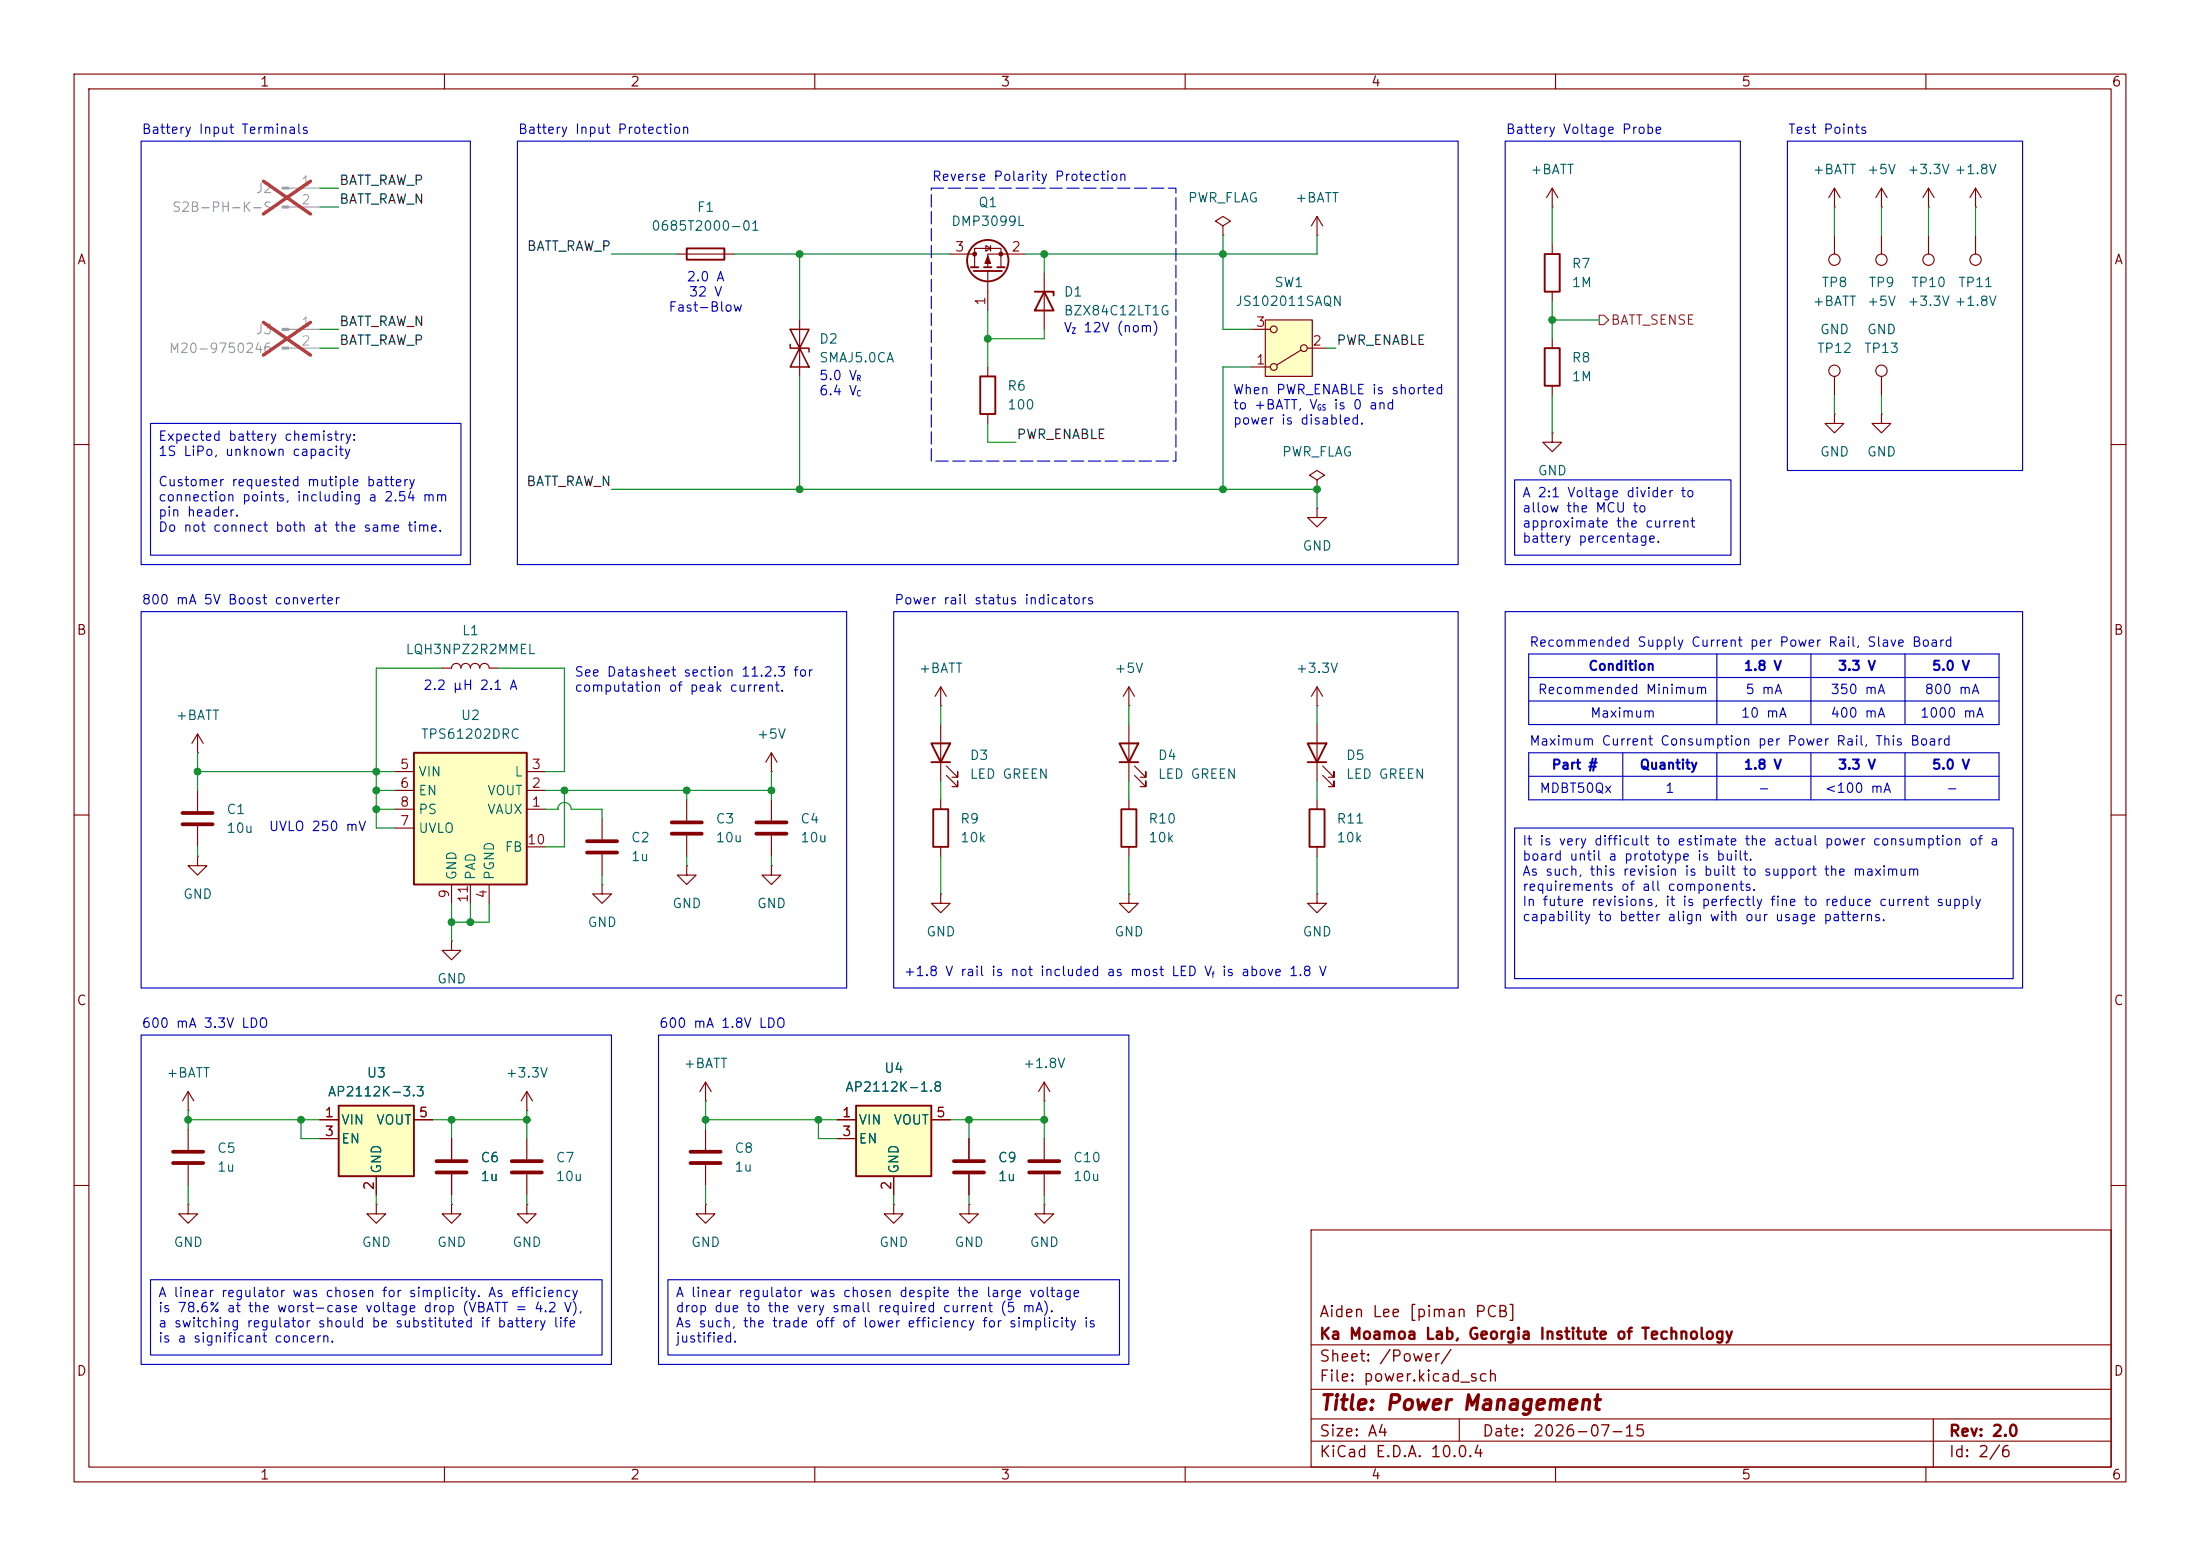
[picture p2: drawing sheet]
<svg xmlns="http://www.w3.org/2000/svg" width="297mm" height="210mm" viewBox="0 0 297 210" stroke-linecap="round" stroke-linejoin="round" font-family="sans-serif">
<g fill="none" stroke="#840000" stroke-width=".15">
<path d="M10 10h277v190h-277zM12 12h273v186h-273zM60 10v2M110 10v2M160 10v2M210 10v2M260 10v2M10 60h2M285 60h2M10 110h2M81.3 119.4v1.3h1.2l-1.2 1.2-1.3-1.2h1.3M81.3 119.4h.1"/>
<path d="M81.3 110.5v2.8M81.3 115.3v2.8M92.7 116.8v1.3h1.3l-1.3 1.3-1.3-1.3h1.3M92.7 116.8h.1M92.7 108v2.7M92.7 112.8v2.8M104.1 116.8v1.3h1.3l-1.3 1.3-1.2-1.3h1.2M104.1 116.8h.1M285 110h2M25.4 149.9h.1M25.4 147.3l-.8 1.3M25.4 147.3l.8 1.3"/>
<path d="M25.4 147.3v2.6M25.4 152.4v2.8M25.4 157.2v2.8M95.2 148.6h.1M95.2 146.1l-.7 1.2M95.2 146.1l.8 1.2M95.2 146.1v2.5M10 160h2M25.4 162.6v1.2h1.3l-1.3 1.3-1.3-1.3h1.3M25.4 162.6h.1M177 166h108v32h-108zM285 160h2"/>
<path d="M60 198v2M110 198v2M160 198v2M177 194.5h108M177 191.5h108M177 187.5h108M177 181.5h108M197 191.5v3M210 198v2M260 198v2M261 191.5v6.5"/>
</g>
<path d="M79.2 113.5h4.1M79.2 115.1h4.1M90.7 111h4M90.7 112.5h4M23.4 155.4h4M23.4 157h4" fill="none" stroke="#840000" stroke-width=".51"/>
<path d="M55.9 101.6h15.2v17.8h-15.2z" fill="#ffffc2"/>
<g fill="none" stroke="#840000" stroke-width=".25">
<path d="M92.7 33.5h5.1v1.6h-5.1zM131.1 36.1h1M131.4 36.6h3.9M132.8 36.1h1.1M134.6 36.1h1M139.7 39.4h2.5v.5M141 39.4l1.2 2.5h-2.5zM132.3 50.8h2.1v5.1h-2.1zM55.9 101.6h15.2v17.8h-15.2zM125.7 100.3h2.6l-1.3 2.6zM125.7 102.9h2.6M126 109.2h2v5.1h-2z"/>
<path d="M151.1 100.3h2.6l-1.3 2.6zM151.1 102.9h2.6M151.4 109.2h2v5.1h-2zM176.5 100.3h2.6l-1.3 2.6zM176.5 102.9h2.6M176.8 109.2h2v5.1h-2z"/>
<circle cx="133.3" cy="35.2" r="2.79"/>
</g>
<g fill="none" stroke="#840000" stroke-width=".15">
<path d="M91.4 34.3h7.7M128.3 34.3h3.3M131.6 36.1v-2.6h3.5v2.6M133.1 33.1l.6 .4-.6 .4zM133.3 36.6v5.3M133.7 33.1v.8M138.4 34.3h-5.1v1.8M141 36.8v7.7M165.1 30.5l1-.7-1-.6-1 .6 1 .7v1.3M165.1 31.8h.1M177.8 31.8h.1M177.8 29.2v2.6"/>
<path d="M177.8 29.2l-.8 1.3M177.8 29.2l.8 1.3M266.7 31.8v2.5M107.9 43.2v7.6M133.3 49.5v1.3M133.3 55.9v1.3M177.8 68.6v1.3h1.3l-1.3 1.2-1.3-1.2h1.3M177.8 68.6h.1M26.7 99.1v2.5M26.7 99.1l-.8 1.2M26.7 99.1l.7 1.2M59.7 90.2h1.3a.64 .64 0 0 1 .6-.7 .64 .64 0 0 1 .6 .7 .64 .64 0 0 1 .7-.7 .64 .64 0 0 1 .6 .7 .64 .64 0 0 1 .6-.7 .64 .64 0 0 1 .7 .7 .64 .64 0 0 1 .6-.7 .64 .64 0 0 1 .6 .7h1.3"/>
<path d="M127 95.3h.1M127 92.7l-.8 1.3M127 92.7l.8 1.3M127 92.7v2.6M127 97.8v7.6M152.4 95.3h.1M152.4 92.7l-.8 1.3M152.4 92.7l.8 1.3M152.4 92.7v2.6M152.4 97.8v7.6M177.8 95.3h.1M177.8 92.7v2.6"/>
<path d="M177.8 97.8v7.6M177.8 92.7l-.8 1.3M177.8 92.7l.8 1.3M26.7 101.6h.1M26.7 115.6v1.2h1.2l-1.2 1.3-1.3-1.3h1.3M26.7 115.6h.1M26.7 106.7v2.8M26.7 111.5v2.8M53.3 109.2h2.6M53.3 106.7h2.6M53.3 104.1h2.6M53.3 111.8h2.6"/>
<path d="M61 119.4v2.5M63.5 119.4v2.5M66 119.4v2.5M71.1 109.2h2.6M71.1 106.7h2.6M71.1 104.1h2.6M71.1 114.3h2.6M104.1 104.1h.1M104.1 101.6l-.7 1.3M104.1 101.6l.8 1.3M104.1 101.6v2.5M104.1 108v2.7"/>
<path d="M104.1 112.8v2.8M127 108v1.2M127 114.3v1.3M127.8 104.6l1.5 1.6v-.8v.8h-.8M127.8 103.4l1.5 1.5v-.8v.8h-.8M152.4 108v1.2M152.4 114.3v1.3M153.2 104.6l1.5 1.6v-.8v.8h-.8M153.2 103.4l1.5 1.5v-.8v.8h-.8M177.8 108v1.2M177.8 114.3v1.3M178.6 104.6l1.5 1.6v-.8v.8h-.8"/>
<path d="M178.6 103.4l1.5 1.5v-.8v.8h-.8M61 127v1.3h1.2l-1.2 1.2-1.3-1.2h1.3M61 127h.1M127 120.7v1.2h1.3l-1.3 1.3-1.3-1.3h1.3M127 120.7h.1M152.4 120.7v1.2h1.3l-1.3 1.3-1.3-1.3h1.3M152.4 120.7h.1M177.8 120.7v1.2h1.3l-1.3 1.3-1.3-1.3h1.3M177.8 120.7h.1M61 153.7v2.8M61 158.5v2.8M71.1 153.7v2.8"/>
<path d="M71.1 158.5v2.8M95.2 152.4v2.8M95.2 157.2v2.8M130.8 153.7v2.8M130.8 158.5v2.8M141 148.6h.1M141 146.1l.7 1.2M141 146.1l-.8 1.2M141 146.1v2.5M141 153.7v2.8M141 158.5v2.8M95.2 162.6v1.2h1.3l-1.3 1.3-1.2-1.3h1.2"/>
<path d="M95.2 162.6h.1M130.8 162.6v1.2h1.3l-1.3 1.3-1.3-1.3h1.3M130.8 162.6h.1M141 162.6v1.2h1.2l-1.2 1.3-1.3-1.3h1.3M141 162.6h.1"/>
<circle cx="266.7" cy="35.1" r=".76"/>
</g>
<g fill="none" stroke="#840000" stroke-width=".51">
<path d="M24.6 109.7h4.1M24.6 111.3h4.1M102.1 111h4.1M102.1 112.5h4.1M58.9 156.7h4.1M58.9 158.2h4.1M69.1 156.7h4.1M69.1 158.2h4.1M93.2 155.4h4.1M93.2 157h4.1M128.8 156.7h4M128.8 158.2h4"/>
<path d="M138.9 156.7h4.1M138.9 158.2h4.1"/>
</g>
<path d="M106.7 46.5v.5h2.5v.5M106.7 44.5h2.5l-1.3 2.5zM107.9 47l1.3 2.5h-2.5z" fill="none" stroke="#840000" stroke-width=".2"/>
<g fill="#a1a1a1" stroke="#a1a1a1" stroke-width=".15">
<path d="M38.1 25.3h.9v.2h-.9z"/>
<path d="M38.1 27.8h.9v.3h-.9z"/>
<path d="M38.1 44.3h.9v.3h-.9z"/>
<path d="M38.1 46.9h.9v.2h-.9z"/>
</g>
<path d="M39 25.4h4.2M39 27.9h4.2M39 44.5h4.2M39 47h4.2" fill="none" stroke="#a1a1a1" stroke-width=".15"/>
<path d="M35.6 24.5l6.3 4.4M41.9 24.5l-6.3 4.4M35.6 43.5l6.3 4.4M41.9 43.5l-6.3 4.4" fill="none" stroke="#e12e31" stroke-width=".46"/>
<g fill="#840000" stroke="#840000" stroke-width=".15">
<path d="M133.3 34.5l.4 1.1h-.7z"/>
<circle cx="131.6" cy="34.3" r=".25"/>
<circle cx="135.1" cy="34.3" r=".25"/>
</g>
<path d="M45.7 149.2h10.2v9.6h-10.2z" fill="#ffffc2"/>
<path d="M208.5 34.3h2.1v5.1h-2.1zM45.7 149.2h10.2v9.6h-10.2z" fill="none" stroke="#840000" stroke-width=".25"/>
<g fill="none" stroke="#840000" stroke-width=".15">
<path d="M209.5 27.9h.1M209.5 25.4v2.5M209.5 33v1.3M209.5 39.4v1.2M209.5 25.4l-.7 1.3M209.5 25.4l.8 1.3M247.6 27.9h.1M247.6 25.4l-.7 1.3M247.6 25.4l.8 1.3M247.6 25.4v2.5M43.2 151.1h2.5M43.2 153.7h2.5"/>
<path d="M50.8 158.8v2.5M55.9 151.1h2.5M71.1 149.9h.1M71.1 147.3l-.7 1.3M71.1 147.3l.8 1.3M71.1 147.3v2.6M50.8 162.6v1.2h1.3l-1.3 1.3-1.3-1.3h1.3M50.8 162.6h.1M61 162.6v1.2h1.2l-1.2 1.3-1.3-1.3h1.3M61 162.6h.1M71.1 162.6v1.2h1.3l-1.3 1.3-1.3-1.3h1.3M71.1 162.6h.1"/>
<path d="M120.6 162.6v1.2h1.3l-1.3 1.3-1.2-1.3h1.2M120.6 162.6h.1"/>
</g>
<path d="M170.8 43.2h6.4v7.6h-6.4z" fill="#ffffc2"/>
<g fill="none" stroke="#840000" stroke-width=".15">
<path d="M254 27.9h.1M254 25.4l-.8 1.3M254 25.4l.8 1.3M254 25.4v2.5M168.9 49.5h2.5M168.9 44.5h2.5M170.8 43.2h6.4v7.6h-6.4zM175.6 47.2l-3.3 2.1M176.5 47h2.6M209.5 58.4v1.3h1.3l-1.3 1.3-1.2-1.3h1.2M209.5 58.4h.1M209.5 45.7v1.3"/>
<path d="M209.5 52.1v1.2M177.8 64.8l1-.7-1-.6-1 .6 1 .7v1.2M177.8 66h.1"/>
<circle cx="172" cy="44.5" r=".46"/>
<circle cx="172" cy="49.5" r=".46"/>
<circle cx="176" cy="47" r=".46"/>
</g>
<path d="M208.5 47h2.1v5.1h-2.1z" fill="none" stroke="#840000" stroke-width=".25"/>
<path d="M115.6 149.2h10.1v9.6h-10.1z" fill="#ffffc2"/>
<path d="M115.6 149.2h10.1v9.6h-10.1z" fill="none" stroke="#840000" stroke-width=".25"/>
<g fill="none" stroke="#840000" stroke-width=".15">
<path d="M247.6 31.8v2.5M254 31.8v2.5M260.3 27.9h.1M260.3 25.4v2.5M260.3 31.8v2.5M260.3 25.4l-.7 1.3M260.3 25.4l.8 1.3M266.7 27.9h.1M266.7 25.4l.8 1.3M266.7 25.4l-.8 1.3M266.7 25.4v2.5M247.6 55.9v1.3h1.3l-1.3 1.2-1.2-1.2h1.2"/>
<path d="M247.6 55.9h.1M247.6 50.8v2.5M254 55.9v1.3h1.3l-1.3 1.2-1.3-1.2h1.3M254 55.9h.1M254 50.8v2.5M43.2 151.1h2.5M43.2 153.7h2.5M50.8 158.8v2.5M55.9 151.1h2.5M61 153.7v2.8M61 158.5v2.8M113 151.1h2.6"/>
<path d="M113 153.7h2.6M120.6 158.8v2.5M125.7 151.1h2.6M130.8 153.7v2.8M130.8 158.5v2.8"/>
<circle cx="247.6" cy="35.1" r=".76"/>
<circle cx="254" cy="35.1" r=".76"/>
<circle cx="260.4" cy="35.1" r=".76"/>
<circle cx="247.6" cy="50" r=".76"/>
<circle cx="254" cy="50" r=".76"/>
</g>
<path d="M215.9 42.5h.6l.7 .7-.7 .6h-.6z" fill="none" stroke="#725600" stroke-width=".15"/>
<g fill="none" stroke="#0000c2" stroke-width=".15">
<path d="M19 19.1h44.5v57.1h-44.5zM69.8 19.1h127v57.1h-127zM203.2 19.1h31.7v57.1h-31.7zM241.3 19.1h31.7v44.4h-31.7zM20.3 57.2h41.9v17.7h-41.9zM204.5 64.8h29.2v10.1h-29.2zM19 82.6h95.3v50.8h-95.3zM120.6 82.6h76.2v50.8h-76.2zM203.2 82.6h69.8v50.8h-69.8zM206.4 88.3h63.5v9.5h-63.5zM206.4 91.4h63.5M206.4 94.6h63.5"/>
<path d="M231.8 88.3v9.5M244.5 88.3v9.5M257.2 88.3v9.5M204.5 111.8h67.3v20.3h-67.3zM206.4 104.8h63.5M206.4 101.6h63.5v6.4h-63.5zM219.1 101.6v6.4M231.8 101.6v6.4M244.5 101.6v6.4M257.2 101.6v6.4M19 139.7h63.5v44.5h-63.5zM88.9 139.7h63.5v44.5h-63.5z"/>
<path d="M20.3 172.7h61v10.2h-61zM90.2 172.7h60.9v10.2h-60.9z"/>
</g>
<g fill="none" stroke="#009600" stroke-width=".15">
<path d="M43.2 27.9h2.5M43.2 25.4h2.5M82.5 34.3h8.9M99.1 34.3h29.2M107.9 34.3v8.9M141 34.3v2.5M165.1 31.8v12.7h3.8M177.8 31.8v2.5h-39.4M209.5 27.9v5.1M247.6 27.9v3.9M254 27.9v3.9M260.3 27.9v3.9"/>
<path d="M266.7 27.9v3.9M43.2 47h2.5M43.2 44.5h2.5M107.9 50.8v15.2M133.3 41.9v7.6M133.3 57.2v2.5h3.9M141 44.5v1.2h-7.7M168.9 49.5h-3.8v16.5M179.1 47h1.2M209.5 43.2h6.4M209.5 40.6v5.1M209.5 53.3v5.1"/>
<path d="M247.6 53.3v2.6M254 53.3v2.6M82.5 66h95.3v2.6M59.7 90.2h-8.9v21.6h2.5M67.3 90.2h8.9v13.9h-2.5M127 95.3v2.5M152.4 95.3v2.5M177.8 95.3v2.5M26.7 104.1h26.6M26.7 101.6v5.1M26.7 114.3v1.3M50.8 106.7h2.5"/>
<path d="M50.8 109.2h2.5M73.7 106.7h30.4M73.7 109.2h1.6M75.3 109.2h.1M75.3 109.2a.91 .91 0 0 1 .9-.9 .91 .91 0 0 1 .9 .9h4.2v1.3M76.2 106.7v7.6h-2.5M81.3 118.1v1.3M92.7 106.7v1.3M92.7 115.6v1.2M104.1 104.1v3.9M104.1 115.6v1.2M127 105.4v2.6"/>
<path d="M127 115.6v5.1M152.4 105.4v2.6M152.4 115.6v5.1M177.8 105.4v2.6M177.8 115.6v5.1M61 121.9v5.1M63.5 121.9v2.6M66 121.9v2.6h-5M25.4 149.9v2.5M25.4 151.1h17.8M40.6 151.1v2.6h2.6M58.4 151.1h12.7"/>
<path d="M61 151.1v2.6M71.1 149.9v3.8M95.2 151.1h17.8M95.2 148.6v3.8M110.5 151.1v2.6h2.5M128.3 151.1h12.7M130.8 151.1v2.6M141 148.6v5.1M25.4 160v2.6M50.8 161.3v1.3M61 161.3v1.3M71.1 161.3v1.3"/>
<path d="M95.2 160v2.6M120.6 161.3v1.3M130.8 161.3v1.3M141 161.3v1.3"/>
</g>
<path d="M125.7 25.4h33v36.8h-33z" fill="none" stroke="#0000c2" stroke-width=".15" stroke-dasharray="1.7 .6"/>
<g fill="#009600" stroke="#009600" stroke-width=".14">
<circle cx="209.5" cy="43.2" r=".46"/>
<circle cx="95.2" cy="151.1" r=".46"/>
<circle cx="110.5" cy="151.1" r=".46"/>
<circle cx="61" cy="151.1" r=".46"/>
<circle cx="71.1" cy="151.1" r=".46"/>
<circle cx="141" cy="151.1" r=".46"/>
<circle cx="130.8" cy="151.1" r=".46"/>
<circle cx="107.9" cy="66" r=".46"/>
<circle cx="76.2" cy="106.7" r=".46"/>
<circle cx="92.7" cy="106.7" r=".46"/>
<circle cx="104.1" cy="106.7" r=".46"/>
<circle cx="107.9" cy="34.3" r=".46"/>
<circle cx="50.8" cy="106.7" r=".46"/>
<circle cx="50.8" cy="104.1" r=".46"/>
<circle cx="50.8" cy="109.2" r=".46"/>
<circle cx="26.7" cy="104.1" r=".46"/>
<circle cx="63.5" cy="124.5" r=".46"/>
<circle cx="61" cy="124.5" r=".46"/>
<circle cx="25.4" cy="151.1" r=".46"/>
<circle cx="40.6" cy="151.1" r=".46"/>
<circle cx="141" cy="34.3" r=".46"/>
<circle cx="133.3" cy="45.7" r=".46"/>
<circle cx="165.1" cy="34.3" r=".46"/>
<circle cx="165.1" cy="66" r=".46"/>
<circle cx="177.8" cy="66" r=".46"/>
</g>
<text font-size="2" fill="#840000" x="178" y="190.8">Title: Power Management</text>
<g font-size="1.5" fill="#840000">
<text x="178" y="178.2">Aiden Lee [piman PCB]</text>
<text x="178" y="184.2">Sheet: /Power/</text>
<text x="178" y="181.2">Ka Moamoa Lab, Georgia Institute of Technology</text>
<text x="178" y="186.9">File: power.kicad_sch</text>
<text x="178" y="197.1">KiCad E.D.A. 10.0.4</text>
<text x="178" y="194.3">Size: A4</text>
<text x="200" y="194.3">Date: 2026-07-15</text>
<text x="263" y="194.3">Rev: 2.0</text>
<text x="263" y="197.1">Id: 2/6</text>
</g>
<g font-size="1.3" fill="#840000">
<text x="35" y="12">1</text>
<text x="85" y="12">2</text>
<text x="135" y="12">3</text>
<text x="185" y="12">4</text>
<text x="235" y="12">5</text>
<text x="285" y="12">6</text>
<text x="10.3" y="36">A</text>
<text x="285.3" y="36">A</text>
<text x="10.3" y="86">B</text>
<text x="285.3" y="86">B</text>
<text x="10.3" y="136">C</text>
<text x="285.3" y="136">C</text>
<text x="10.3" y="186">D</text>
<text x="285.3" y="186">D</text>
<text x="35" y="200">1</text>
<text x="85" y="200">2</text>
<text x="135" y="200">3</text>
<text x="185" y="200">4</text>
<text x="235" y="200">5</text>
<text x="285" y="200">6</text>
</g>
<g font-size="1.3" fill="#0000c2">
<text x="19" y="18.4">Battery Input Terminals</text>
<text x="69.8" y="18.4">Battery Input Protection</text>
<text x="203.2" y="18.4">Battery Voltage Probe</text>
<text x="241.3" y="18.4">Test Points</text>
<text x="125.7" y="24.7">Reverse Polarity Protection</text>
<text x="92.6" y="38.3">2.0 A</text>
<text x="92.9" y="40.3">32 V</text>
<text x="90.2" y="42.4">Fast-Blow</text>
<text x="143.5" y="45.2">V</text>
<text x="146.2" y="45.2">12V (nom)</text>
<text x="110.5" y="51.6">5.0 V</text>
<text x="110.5" y="53.7">6.4 V</text>
<text x="166.4" y="53.5">When PWR_ENABLE is shorted</text>
<text x="21.3" y="59.8">Expected battery chemistry:</text>
<text x="166.4" y="55.6">to +BATT, V</text>
<text x="166.4" y="57.6">power is disabled.</text>
<text x="179.9" y="55.6">is 0 and</text>
<text x="21.3" y="61.9">1S LiPo, unknown capacity</text>
<text x="21.3" y="66">Customer requested mutiple battery</text>
<text x="21.3" y="68">connection points, including a 2.54 mm</text>
<text x="21.3" y="70">pin header.</text>
<text x="205.4" y="67.4">A 2:1 Voltage divider to</text>
<text x="205.4" y="69.5">allow the MCU to</text>
<text x="205.4" y="71.5">approximate the current</text>
<text x="21.3" y="72.1">Do not connect both at the same time.</text>
<text x="205.4" y="73.6">battery percentage.</text>
<text x="19" y="81.9">800 mA 5V Boost converter</text>
<text x="120.6" y="81.9">Power rail status indicators</text>
<text x="206.4" y="87.6">Recommended Supply Current per Power Rail, Slave Board</text>
<text x="57" y="93.4">2.2 µH 2.1 A</text>
<text x="77.5" y="91.6">See Datasheet section 11.2.3 for</text>
<text x="77.5" y="93.7">computation of peak current.</text>
<text x="207.5" y="94">Recommended Minimum</text>
<text x="214.3" y="90.8">Condition</text>
<text x="235.3" y="90.8">1.8 V</text>
<text x="235.5" y="94">5 mA</text>
<text x="247" y="94">350 mA</text>
<text x="248" y="90.8">3.3 V</text>
<text x="259.7" y="94">800 mA</text>
<text x="260.7" y="90.8">5.0 V</text>
<text x="206.4" y="100.9">Maximum Current Consumption per Power Rail, This Board</text>
<text x="214.6" y="97.2">Maximum</text>
<text x="234.9" y="97.2">10 mA</text>
<text x="247" y="97.2">400 mA</text>
<text x="259.1" y="97.2">1000 mA</text>
<text x="207.8" y="107.3">MDBT50Qx</text>
<text x="209.4" y="104.2">Part #</text>
<text x="221.3" y="104.2">Quantity</text>
<text x="224.7" y="107.3">1</text>
<text x="235.3" y="104.2">1.8 V</text>
<text x="237.2" y="107.3">-</text>
<text x="246.2" y="107.3">&lt;100 mA</text>
<text x="248" y="104.2">3.3 V</text>
<text x="260.7" y="104.2">5.0 V</text>
<text x="262.6" y="107.3">-</text>
<text x="36.2" y="112.5">UVLO 250 mV</text>
<text x="205.4" y="114.4">It is very difficult to estimate the actual power consumption of a</text>
<text x="205.4" y="116.5">board until a prototype is built.</text>
<text x="205.4" y="118.5">As such, this revision is built to support the maximum</text>
<text x="205.4" y="120.6">requirements of all components.</text>
<text x="205.4" y="122.6">In future revisions, it is perfectly fine to reduce current supply</text>
<text x="205.4" y="124.7">capability to better align with our usage patterns.</text>
<text x="121.9" y="132.1">+1.8 V rail is not included as most LED V</text>
<text x="164.9" y="132.1">is above 1.8 V</text>
<text x="19" y="139">600 mA 3.3V LDO</text>
<text x="88.9" y="139">600 mA 1.8V LDO</text>
<text x="21.3" y="175.4">A linear regulator was chosen for simplicity. As efficiency</text>
<text x="21.3" y="177.4">is 78.6% at the worst-case voltage drop (VBATT = 4.2 V),</text>
<text x="21.3" y="179.5">a switching regulator should be substituted if battery life</text>
<text x="91.1" y="175.4">A linear regulator was chosen despite the large voltage</text>
<text x="91.1" y="177.4">drop due to the very small required current (5 mA).</text>
<text x="91.1" y="179.5">As such, the trade off of lower efficiency for simplicity is</text>
<text x="21.3" y="181.5">is a significant concern.</text>
<text x="91.1" y="181.5">justified.</text>
</g>
<g font-size="1.3" fill="#006464">
<text x="206.5" y="23.8">+BATT</text>
<text x="244.6" y="23.8">+BATT</text>
<text x="252" y="23.8">+5V</text>
<text x="257.4" y="23.8">+3.3V +1.8V</text>
<text x="94" y="28.9">F1</text>
<text x="132" y="28.3">Q1</text>
<text x="160.3" y="27.6">PWR_FLAG</text>
<text x="174.8" y="27.6">+BATT</text>
<text x="87.8" y="31.5">0685T2000-01</text>
<text x="128.3" y="30.8">DMP3099L</text>
<text x="143.5" y="40.3">D1</text>
<text x="166.7" y="41.6">JS102011SAQN</text>
<text x="172" y="39.1">SW1</text>
<text x="212.1" y="36.5">R7</text>
<text x="212.1" y="39.1">1M</text>
<text x="244.6" y="41.6">+BATT</text>
<text x="245.8" y="39.1">TP8</text>
<text x="252" y="41.6">+5V</text>
<text x="252.2" y="39.1">TP9</text>
<text x="257.4" y="41.6">+3.3V +1.8V</text>
<text x="257.9" y="39.1">TP10</text>
<text x="264.3" y="39.1">TP11</text>
<text x="110.5" y="46.7">D2</text>
<text x="143.5" y="42.9">BZX84C12LT1G</text>
<text x="245.2" y="48">TP12</text>
<text x="245.6" y="45.4">GND</text>
<text x="251.6" y="48">TP13</text>
<text x="252" y="45.4">GND</text>
<text x="110.5" y="49.2">SMAJ5.0CA</text>
<text x="135.9" y="53">R6</text>
<text x="212.1" y="49.2">R8</text>
<text x="212.1" y="51.8">1M</text>
<text x="135.9" y="55.6">100</text>
<text x="173" y="61.9">PWR_FLAG</text>
<text x="207.5" y="64.5">GND</text>
<text x="245.6" y="61.9">GND</text>
<text x="252" y="61.9">GND</text>
<text x="175.8" y="74.6">GND</text>
<text x="54.7" y="88.6">LQH3NPZ2R2MMEL</text>
<text x="62.3" y="86.1">L1</text>
<text x="124" y="91.1">+BATT</text>
<text x="150.4" y="91.1">+5V</text>
<text x="174.9" y="91.1">+3.3V</text>
<text x="23.6" y="97.5">+BATT</text>
<text x="56.7" y="100">TPS61202DRC</text>
<text x="62.1" y="97.5">U2</text>
<text x="102.1" y="100">+5V</text>
<text x="56.4" y="105.1">VIN</text>
<text x="56.4" y="107.7">EN</text>
<text x="65.7" y="107.7">VOUT</text>
<text x="69.4" y="105.1">L</text>
<text x="130.8" y="102.9">D3</text>
<text x="130.8" y="105.4">LED GREEN</text>
<text x="156.2" y="102.9">D4</text>
<text x="156.2" y="105.4">LED GREEN</text>
<text x="181.6" y="102.9">D5</text>
<text x="181.6" y="105.4">LED GREEN</text>
<text x="30.5" y="110.2">C1</text>
<text x="30.5" y="112.7">10u</text>
<text x="56.4" y="112.7">UVLO</text>
<text x="56.4" y="110.2">PS</text>
<text x="65.7" y="110.2">VAUX</text>
<text x="96.5" y="111.5">C3</text>
<text x="108" y="111.5">C4</text>
<text x="129.5" y="111.5">R9</text>
<text x="154.9" y="111.5">R10</text>
<text x="180.3" y="111.5">R11</text>
<text x="61.9" y="118.9" transform="rotate(-90 61.9 118.9)">GND</text>
<text x="64.5" y="118.9" transform="rotate(-90 64.5 118.9)">PAD</text>
<text x="67" y="118.9" transform="rotate(-90 67 118.9)">PGND</text>
<text x="68.1" y="115.3">FB</text>
<text x="85.1" y="114">C2</text>
<text x="85.1" y="116.5">1u</text>
<text x="96.5" y="114">10u</text>
<text x="108" y="114">10u</text>
<text x="129.5" y="114">10k</text>
<text x="154.9" y="114">10k</text>
<text x="180.3" y="114">10k</text>
<text x="24.6" y="121.6">GND</text>
<text x="79.2" y="125.4">GND</text>
<text x="90.7" y="122.9">GND</text>
<text x="102.1" y="122.9">GND</text>
<text x="125" y="126.7">GND</text>
<text x="150.4" y="126.7">GND</text>
<text x="175.8" y="126.7">GND</text>
<text x="58.9" y="133.1">GND</text>
<text x="22.4" y="145.8">+BATT</text>
<text x="44.2" y="148.3">AP2112K-3.3</text>
<text x="49.4" y="145.8">U3</text>
<text x="68.2" y="145.8">+3.3V</text>
<text x="92.2" y="144.5">+BATT</text>
<text x="114" y="147.7">AP2112K-1.8</text>
<text x="119.3" y="145.1">U4</text>
<text x="138" y="144.5">+1.8V</text>
<text x="29.2" y="155.9">C5</text>
<text x="46" y="152.1">VIN</text>
<text x="46" y="154.6">EN</text>
<text x="50.7" y="152.1">VOUT</text>
<text x="99.1" y="155.9">C8</text>
<text x="115.8" y="152.1">VIN</text>
<text x="115.8" y="154.6">EN</text>
<text x="120.6" y="152.1">VOUT</text>
<text x="29.2" y="158.5">1u</text>
<text x="51.8" y="158.5" transform="rotate(-90 51.8 158.5)">GND</text>
<text x="64.8" y="157.2">C6</text>
<text x="64.8" y="159.7">1u</text>
<text x="74.9" y="157.2">C7</text>
<text x="74.9" y="159.7">10u</text>
<text x="99.1" y="158.5">1u</text>
<text x="121.6" y="158.5" transform="rotate(-90 121.6 158.5)">GND</text>
<text x="134.6" y="157.2">C9</text>
<text x="134.6" y="159.7">1u</text>
<text x="144.8" y="157.2">C10</text>
<text x="144.8" y="159.7">10u</text>
<text x="23.4" y="168.6">GND</text>
<text x="48.8" y="168.6">GND</text>
<text x="58.9" y="168.6">GND</text>
<text x="69.1" y="168.6">GND</text>
<text x="93.2" y="168.6">GND</text>
<text x="118.6" y="168.6">GND</text>
<text x="128.8" y="168.6">GND</text>
<text x="138.9" y="168.6">GND</text>
</g>
<g font-size="1.3" fill="#989898">
<text x="23.1" y="28.9">S2B-PH-K-S</text>
<text x="34.4" y="26.4">J2</text>
<text x="22.7" y="48">M20-9750246</text>
<text x="34.4" y="45.4">J3</text>
</g>
<g font-size="1.3" fill="#aaa">
<text x="40.6" y="25.4">1</text>
<text x="40.6" y="27.9">2</text>
<text x="40.6" y="44.4">1</text>
<text x="40.6" y="47">2</text>
</g>
<g font-size="1.3" fill="#0f0f0f">
<text x="45.7" y="27.8">BATT_RAW_N</text>
<text x="45.7" y="25.3">BATT_RAW_P</text>
<text x="71" y="34.2">BATT_RAW_P</text>
<text x="45.7" y="46.9">BATT_RAW_P</text>
<text x="45.7" y="44.3">BATT_RAW_N</text>
<text x="180.3" y="46.9">PWR_ENABLE</text>
<text x="137.2" y="59.6">PWR_ENABLE</text>
<text x="71" y="65.9">BATT_RAW_N</text>
</g>
<g font-size="1.3" fill="#a90000">
<text x="128.8" y="34.3">3</text>
<text x="136.5" y="34.3">2</text>
<text x="133.3" y="41.3" transform="rotate(-90 133.3 41.3)">1</text>
<text x="169.5" y="44.4">3</text>
<text x="177.1" y="47">2</text>
<text x="169.5" y="49.5">1</text>
<text x="53.9" y="104.1">5</text>
<text x="53.9" y="106.7">6</text>
<text x="71.7" y="106.7">2</text>
<text x="71.7" y="104.1">3</text>
<text x="53.9" y="111.7">7</text>
<text x="53.9" y="109.2">8</text>
<text x="71.7" y="109.2">1</text>
<text x="71.1" y="114.3">10</text>
<text x="60.9" y="121.4" transform="rotate(-90 60.9 121.4)">9</text>
<text x="63.5" y="122" transform="rotate(-90 63.5 122)">11</text>
<text x="66" y="121.4" transform="rotate(-90 66 121.4)">4</text>
<text x="43.7" y="151.1">1</text>
<text x="43.7" y="153.6">3</text>
<text x="56.4" y="151.1">5</text>
<text x="113.6" y="151.1">1</text>
<text x="113.6" y="153.6">3</text>
<text x="126.3" y="151.1">5</text>
<text x="50.8" y="160.7" transform="rotate(-90 50.8 160.7)">2</text>
<text x="120.6" y="160.7" transform="rotate(-90 120.6 160.7)">2</text>
</g>
<text font-size="1.3" fill="#725600" x="217.4" y="44.2">BATT_SENSE</text>
<g font-size=".8" fill="#0000c2">
<text x="144.6" y="45.2">Z</text>
<text x="115.6" y="51.6">R</text>
<text x="115.6" y="53.7">C</text>
<text x="177.7" y="55.6">GS</text>
<text x="163.5" y="132.2">f</text>
</g>
</svg>
